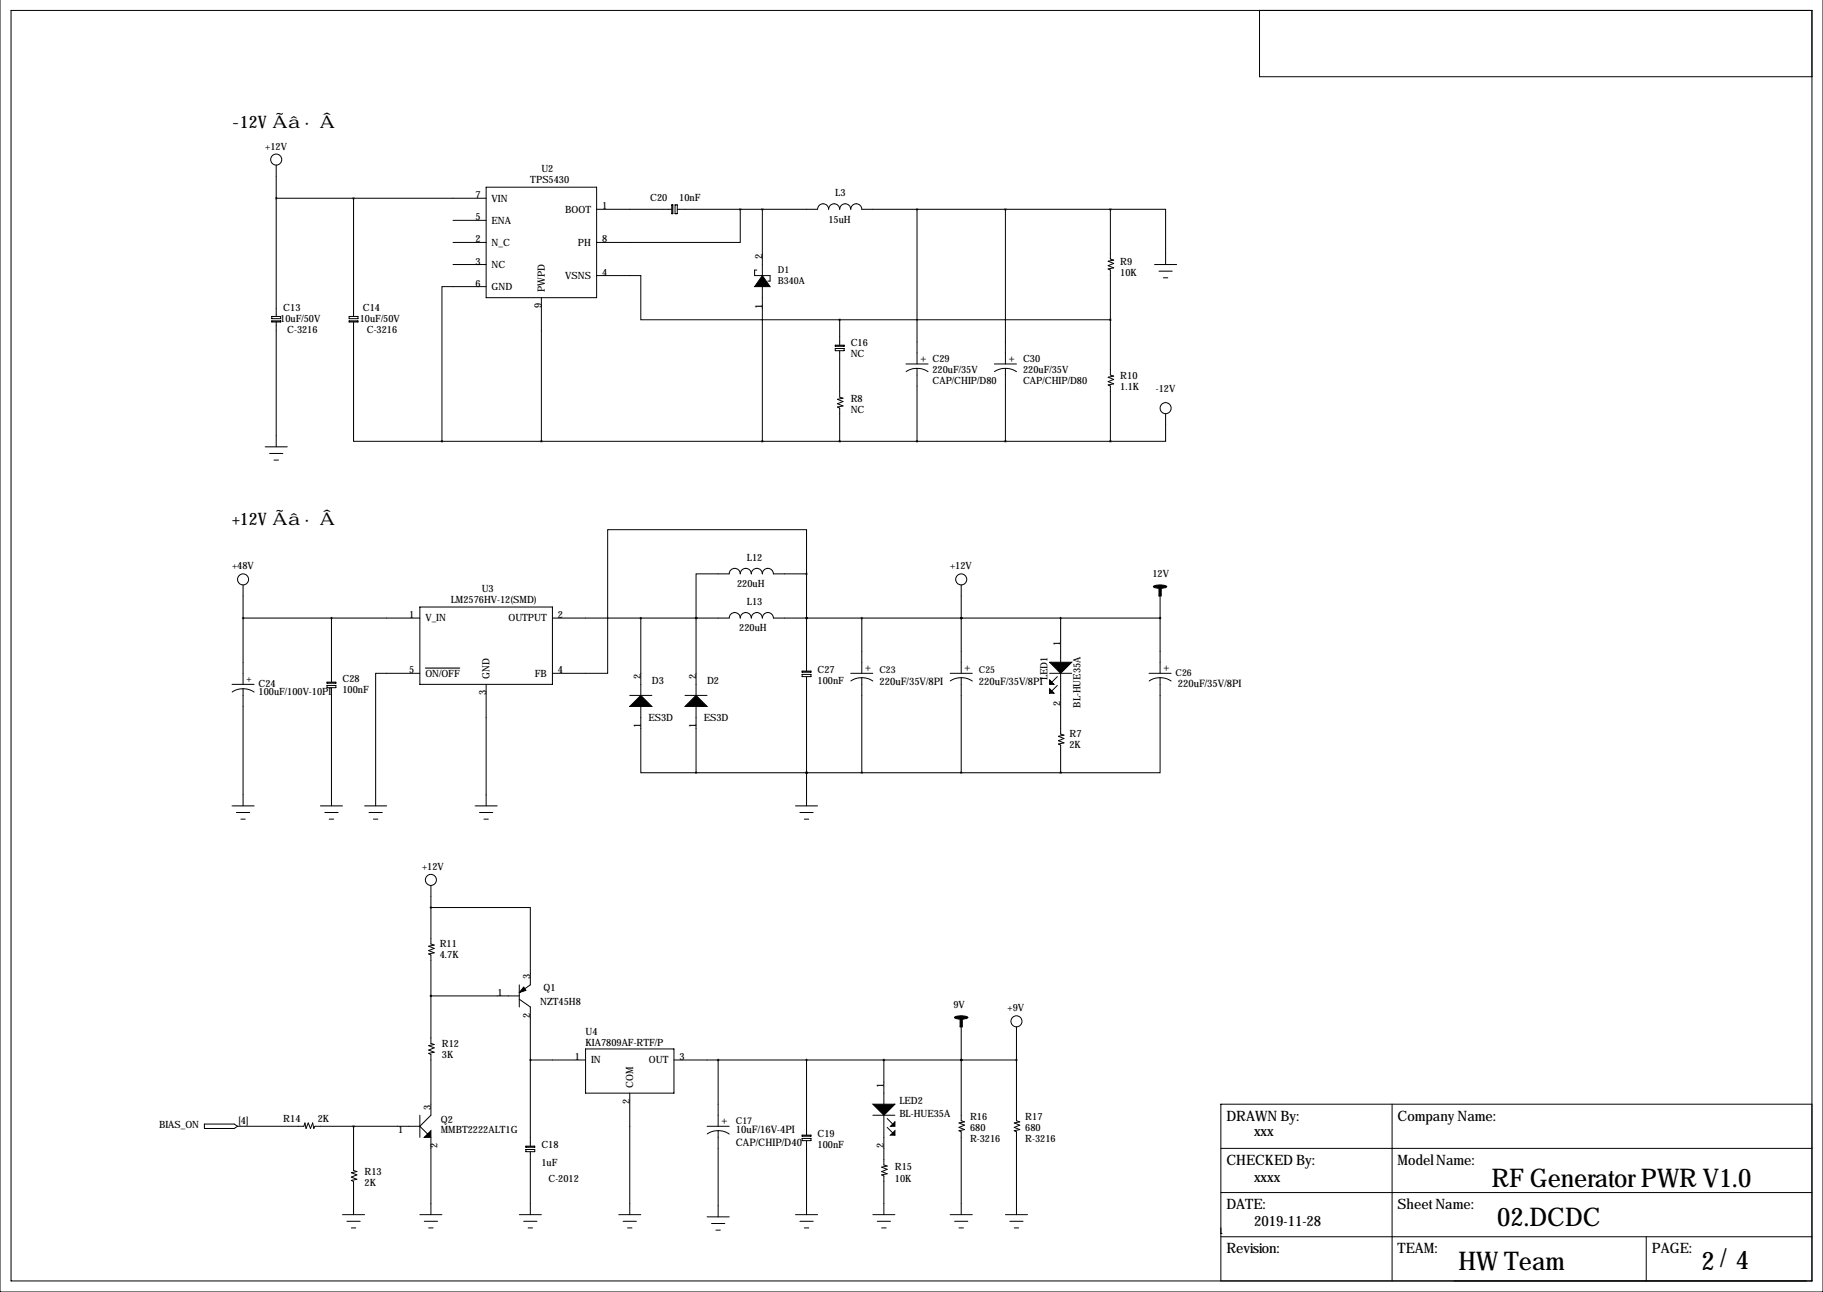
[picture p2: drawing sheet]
<svg xmlns="http://www.w3.org/2000/svg" width="419mm" height="297mm" viewBox="0 0 419 297" stroke-linecap="round" stroke-linejoin="round" font-family="sans-serif">
<g fill="none" stroke="#000" stroke-width=".23">
<path d="M0 -.1v297.1h419.1v-297.1M2.5 2.4h414.1v292.1h-414.1zM289.6 2.4v15.2h127M63.5 38v34.8M63.5 45.6h48.3M81.3 45.6v27.2M104.1 55.7h7.7M104.1 50.7h7.7M111.8 43h25.4v25.4h-25.4zM137.2 48.1h17.2M154.4 47.1h.3v2h-.3zM155.2 47.1h.5v2h-.5z"/>
<path d="M155.7 48.1h32.3a1.27 1.27 0 0 1 1.2-1.3 1.27 1.27 0 0 1 1.3 1.3 1.27 1.27 0 0 1 1.3-1.3 1.27 1.27 0 0 1 1.2 1.3 1.27 1.27 0 0 1 1.3-1.3 1.27 1.27 0 0 1 1.3 1.3 1.27 1.27 0 0 1 1.2-1.3 1.27 1.27 0 0 1 1.3 1.3h57.2M170.2 48.1v7.6h-33M175.3 48.1v15.3M210.8 48.1v35.6M231.1 48.1v35.6M255.3 48.1h12.7v12.7M255.3 48.1v11.4l.7 .3-1.2 .3 1.2 .5-1.2 .5 1.2 .5-1.2 .2 .5 .3v24.1l.7 .3-1.2 .2 1.2 .5-1.2 .5 1.2 .6-1.2 .2 .5 .3v12.7M62.5 72.8h2v.5h-2zM62.5 73.8h2v.2h-2zM63.5 74v28.7M80.3 73.8h2v.2h-2zM80.3 72.8h2v.5h-2z"/>
<path d="M81.3 74v27.5h20.3M104.1 60.8h7.7M111.8 65.9h-10.2v35.6M124.5 68.4v33.1M137.2 63.4h10.1v10.1h45.7M174 62.1h-.5v1.3h3.5v1.2h-.5M175.3 65.9v35.6M192 79.4h2.1v.2h-2.1zM193 73.5v5.9M193 73.5h62.3M265.4 60.8h5.1M266.4 62.3h3.1"/>
<path d="M267.5 63.9h1M192 80.1h2.1v.5h-2.1zM193 80.6v10.7l.8 .3-1.3 .2 1.3 .5-1.3 .5 1.3 .5-1.3 .3 .5 .2v7.7M208.3 83.7h5.1M210.8 84.7l-1 .1-1.5 .6M210.8 84.7v16.8M210.8 84.7l1.1 .1 1.5 .7M228.6 83.7h5.1M231.1 84.7l-1 .1-1.5 .6M231.1 84.7v16.8M231.1 84.7l1.1 .1 1.5 .7M268 95.1v6.4h-12.7"/>
<path d="M61 102.7h5M62 104.3h3M63 105.8h1M101.6 101.5h153.7M55.9 134.5v22.8M96.5 139.6h30.5v17.7h-30.5zM185.4 131.9h-7.6a1.27 1.27 0 0 0-1.3-1.2 1.27 1.27 0 0 0-1.2 1.2 1.27 1.27 0 0 0-1.3-1.2 1.27 1.27 0 0 0-1.3 1.2 1.27 1.27 0 0 0-1.3-1.2 1.27 1.27 0 0 0-1.2 1.2 1.27 1.27 0 0 0-1.3-1.2 1.27 1.27 0 0 0-1.3 1.2h-7.6v10.2M185.4 131.9v-10.1h-45.7v33h-12.7M185.4 131.9v22.4M221 134.5v20.3M266.7 137v17.8M53.3 157.3h5.1"/>
<path d="M55.9 158.4l-1.1 .1-1.4 .6M55.9 142.1h40.6M55.9 158.4v26.9M55.9 158.4l1.1 .1 1.4 .6M75.2 156.8h2v.3h-2zM75.2 157.6h2v.5h-2zM76.2 142.1v14.7M76.2 158.1v27.2M96.5 154.8h-10.1v30.5M111.8 157.3v28M127 142.1h40.6a1.27 1.27 0 0 1 1.3-1.3 1.27 1.27 0 0 1 1.3 1.3 1.27 1.27 0 0 1 1.2-1.3 1.27 1.27 0 0 1 1.3 1.3 1.27 1.27 0 0 1 1.3-1.3 1.27 1.27 0 0 1 1.3 1.3 1.27 1.27 0 0 1 1.2-1.3 1.27 1.27 0 0 1 1.3 1.3h88.9M144.8 159.9h5.1"/>
<path d="M147.3 142.1v17.8M157.5 159.9h5.1M160 142.1h.1M160 142.1v17.8M184.4 154.3h2v.2h-2zM184.4 155.1h2v.5h-2zM185.4 142.1h.1M185.4 155.6v29.7M195.6 154.8h5.1M198.1 155.8l-1 .1-1.5 .7M198.1 142.1v12.7M198.1 155.8v21.9"/>
<path d="M198.1 155.8l1.1 .1 1.5 .7M218.4 154.8h5.1M221 155.8l-1.1 .1-1.4 .7M221 142.1h.1M221 155.8v21.9M221 155.8l1.1 .1 1.4 .7M241.3 154.8h5.1M243.1 155.6l-1.3 1.2M243.1 157.6l-1.3 1.3M243.8 142.1v10.2M243.8 154.8v14l.8 .2-1.3 .3 1.3 .5-1.3 .5 1.3 .5-1.3 .3 .5 .2v6.4M264.2 154.8h5"/>
<path d="M264.2 156.6l1.4-.7 1.1-.1v21.9h-22.9M266.7 155.8l1.1 .1 1.4 .7M147.3 162.4v15.3h12.7M160 162.4v15.3M160 177.7h83.8M185.4 177.7h.1M53.3 185.3h5.1M54.4 186.8h3M55.4 188.3h1M73.7 185.3h5M74.7 186.8h3M75.7 188.3h1"/>
<path d="M83.8 185.3h5.1M84.8 186.8h3.1M85.9 188.3h1M109.2 185.3h5.1M110.2 186.8h3.1M111.3 188.3h1M182.9 185.3h5.1M183.9 186.8h3M184.9 188.3h1M99.1 208.6h22.8v17.8l-2.5 1.8M99.1 203.6v13.4l.7 .3-1.2 .2 1.2 .5-1.2 .6 1.2 .5-1.2 .2 .5 .3v20.3l.7 .2-1.2 .3 1.2 .5-1.2 .5 1.2 .5-1.2 .3 .5 .2v14l-2.6 2.5M99.1 229h20.3"/>
<path d="M119.4 226.4v5.1M119.4 229.7l2.5 1.8v32M221 236.1v21.6l.7 .2-1.2 .3 1.2 .5-1.2 .5 1.2 .5-1.2 .3 .5 .2v19.1M233.7 236.1v21.6l.7 .2-1.2 .3 1.2 .5-1.2 .5 1.2 .5-1.2 .3 .5 .2v19.1M47 258.4h6.8l.8 .5-.8 .5h-6.8zM54.6 258.9h15.2l.3-.7 .3 1.2 .5-1.2 .5 1.2 .5-1.2 .2 1.2 .3-.5h24.1M81.3 258.9v10.2l.7 .3-1.2 .2 1.2 .5-1.2 .5 1.2 .5-1.2 .3 .5 .2v7.7M96.5 256.4v5.1M96.5 258.9l1.8 1.8M121.9 243.7h12.7M134.6 241.2h20.3v10.1h-20.3zM144.8 251.3v28"/>
<path d="M154.9 243.7h78.8M162.6 258.9h5M165.1 260l-1.1 .1-1.4 .6M165.1 243.7v15.2M165.1 260v19.8M165.1 260l1.1 .1 1.4 .6M185.4 243.7v17.3M200.7 256.4h5M203.2 243.7v10.2M203.2 256.4v11.4l.8 .3-1.3 .2 1.3 .5-1.3 .6 1.3 .5-1.3 .2 .5 .3v8.9M204 257.2l1.2 1.2M204 259.2l1.2 1.3"/>
<path d="M221 243.7h.1M320 253.9v40.6M416.6 253.9h-135.9v40.6M78.7 279.3h5.1M96.5 279.3h5.1M99.1 261.5v17.8M119.4 279.3h5.1M120.9 263.5h2v.3h-2zM120.9 264.3h2v.5h-2zM121.9 264.8v14.5M142.2 279.3h5.1M162.6 279.8h5"/>
<path d="M182.9 279.3h5.1M184.4 261h2v.2h-2zM184.4 261.7h2v.5h-2zM185.4 262.2v17.1M200.7 279.3h5M218.4 279.3h5.1M231.1 279.3h5.1M280.7 274.2h135.9M280.7 264h135.9M79.8 280.8h3M80.8 282.3h1M97.5 280.8h3.1"/>
<path d="M98.6 282.3h1M120.4 280.8h3M121.4 282.3h1M143.3 280.8h3M144.3 282.3h1M163.6 281.3h3M164.6 282.8h1M183.9 280.8h3M184.9 282.3h1M201.7 280.8h3M202.7 282.3h1M219.5 280.8h3"/>
<path d="M220.5 282.3h1M232.2 280.8h3M233.2 282.3h1M280.7 283.6h.1M280.7 284.3h135.9M378.5 284.3v10.2"/>
<circle cx="63.5" cy="36.7" r="1.27"/>
<circle cx="268" cy="93.8" r="1.27"/>
<circle cx="55.9" cy="133.2" r="1.27"/>
<circle cx="221" cy="133.2" r="1.27"/>
<circle cx="99.1" cy="202.3" r="1.27"/>
<circle cx="233.7" cy="234.8" r="1.27"/>
</g>
<g fill="#000" stroke="#000" stroke-width=".23">
<path d="M175.3 63.4l1.7 2.5h-3.5zM266.4 135.2h.6v1.8h-.6zM265.2 134.8a3.4 3.4 0 0 1 3 .1 3.4 3.4 0 0 1-3 0zM241.3 152.3h5.1l-2.6 2.5zM241.3 156.3l1 1h-1zM241.3 158.4l1 1h-1zM144.8 162.4l2.5-2.5 2.6 2.5zM157.5 162.4l2.5-2.5 2.6 2.5zM120.4 226.9l.5 .8-1.5 .5zM220.7 234.3h.5v1.8h-.5zM219.5 233.8a3.4 3.4 0 0 1 3 .1 3.4 3.4 0 0 1-3 0zM200.7 253.9h5l-2.5 2.5z"/>
<path d="M204.7 258.9l1-1v1zM99.1 260v1.5h-1.6zM204.7 261l1-1v1z"/>
</g>
<path d="M97.8 153.6h7.9" fill="none" stroke="#000" stroke-width=".25"/>
<path d="M124.4 101.5a.05 .05 0 0 0 .1 0 .05 .05 0 0 0-.1 0zM175.2 101.5a.05 .05 0 0 0 .1 0 .05 .05 0 0 0-.1 0zM193 101.5a.05 .05 0 0 0 .1 0 .05 .05 0 0 0-.1 0zM231.1 101.5a.05 .05 0 0 0 .1 0 .05 .05 0 0 0-.1 0zM193 73.5a.05 .05 0 0 0 .1 0 .05 .05 0 0 0-.1 0zM175.2 48.1a.05 .05 0 0 0 .1 0 .05 .05 0 0 0-.1 0zM231.1 48.1a.05 .05 0 0 0 .1 0 .05 .05 0 0 0-.1 0zM243.8 142.1a.05 .05 0 0 0 .1 0 .05 .05 0 0 0-.1 0zM243.8 177.7a.05 .05 0 0 0 .1 0 .05 .05 0 0 0-.1 0zM99 229a.05 .05 0 0 0 .1 0 .05 .05 0 0 0-.1 0zM99 208.6a.05 .05 0 0 0 .1 0 .05 .05 0 0 0-.1 0z" fill="#000" stroke="#000" stroke-width=".51"/>
<g font-size="5.9">
<text x="342.9" y="272.9">RF Generator PWR V1.0</text>
<text x="344.2" y="281.8">02.DCDC</text>
<text x="335.3" y="292">HW Team</text>
<text x="391.2" y="292">2/4</text>
</g>
<g font-size="4">
<text x="53.3" y="29.3">-12V Ãâ·Â</text>
<text x="53.3" y="120.8">+12V Ãâ·Â</text>
</g>
<g font-size="3.3">
<text x="281.9" y="257.7">DRAWN By:</text>
<text x="321.3" y="257.7">Company Name:</text>
<text x="288.3" y="261.2">xxx</text>
<text x="281.9" y="267.8">CHECKED By:</text>
<text x="321.3" y="267.8">Model Name:</text>
<text x="288.3" y="271.6">xxxx</text>
<text x="281.9" y="278">DATE:</text>
<text x="288.3" y="281.8">2019-11-28</text>
<text x="321.3" y="278">Sheet Name:</text>
<text x="281.9" y="288.1">Revision:</text>
<text x="321.3" y="288.1">TEAM:</text>
<text x="379.7" y="288.1">PAGE:</text>
</g>
<g font-size="2.6">
<text x="211.6" y="83.2">+</text>
<text x="231.9" y="83.2">+</text>
<text x="198.9" y="154.3">+</text>
<text x="221.7" y="154.3">+</text>
<text x="267.5" y="154.3">+</text>
<text x="165.9" y="258.4">+</text>
</g>
<g font-size="2.4">
<text x="175.3" y="59.5" transform="rotate(-90 175.3 59.5)">2</text>
<text x="175.3" y="70.9" transform="rotate(-90 175.3 70.9)">1</text>
<text x="202.2" y="157.4">220uF/35V/8PI</text>
<text x="225" y="157.4">220uF/35V/8PI</text>
<text x="270.8" y="157.9">220uF/35V/8PI</text>
<text x="169.2" y="263.5">CAP/CHIP/D40</text>
<text x="169.2" y="260.5">10uF/16V-4PI</text>
</g>
<g font-size="2.3">
<text x="61" y="34.4">+12V</text>
<text x="124.5" y="39.5">U2</text>
<text x="109.3" y="45.6">7</text>
<text x="113" y="46.3">VIN</text>
<text x="121.9" y="42">TPS5430</text>
<text x="149.5" y="46.1">C20</text>
<text x="156.2" y="46.1">10nF</text>
<text x="192" y="45.1">L3</text>
<text x="109.3" y="50.7">5</text>
<text x="113" y="51.4">ENA</text>
<text x="130" y="48.9">BOOT</text>
<text x="138.4" y="48.1">1</text>
<text x="190.4" y="51.2">15uH</text>
<text x="109.3" y="55.7">2</text>
<text x="113" y="56.5">N_C</text>
<text x="132.9" y="56.5">PH</text>
<text x="138.4" y="55.7">8</text>
<text x="109.3" y="60.8">3</text>
<text x="109.3" y="65.9">6</text>
<text x="113" y="61.6">NC</text>
<text x="130" y="64.1">VSNS</text>
<text x="138.4" y="63.4">4</text>
<text x="257.6" y="60.8">R9</text>
<text x="257.6" y="63.4">10K</text>
<text x="65.1" y="71.5">C13</text>
<text x="83.4" y="71.5">C14</text>
<text x="113" y="66.7">GND</text>
<text x="124.5" y="70.9" transform="rotate(-90 124.5 70.9)">9</text>
<text x="125.2" y="67.2" transform="rotate(-90 125.2 67.2)">PWPD</text>
<text x="64.4" y="74">10uF/50V</text>
<text x="66" y="76.6">C-3216</text>
<text x="82.7" y="74">10uF/50V</text>
<text x="84.3" y="76.6">C-3216</text>
<text x="195.6" y="79.6">C16</text>
<text x="195.6" y="82.2">NC</text>
<text x="214.4" y="83.2">C29</text>
<text x="235.2" y="83.2">C30</text>
<text x="214.4" y="88.3">CAP/CHIP/D80</text>
<text x="214.4" y="85.7">220uF/35V</text>
<text x="235.2" y="88.3">CAP/CHIP/D80</text>
<text x="235.2" y="85.7">220uF/35V</text>
<text x="257.6" y="87.2">R10</text>
<text x="257.6" y="89.8">1.1K</text>
<text x="195.6" y="92.3">R8</text>
<text x="195.6" y="94.9">NC</text>
<text x="265.7" y="90">-12V</text>
<text x="53.3" y="130.9">+48V</text>
<text x="171.7" y="128.9">L12</text>
<text x="218.4" y="130.9">+12V</text>
<text x="110.7" y="136">U3</text>
<text x="169.4" y="135">220uH</text>
<text x="264.9" y="132.7">12V</text>
<text x="94.1" y="142.1">1</text>
<text x="97.8" y="142.9">V_IN</text>
<text x="103.6" y="138.5">LM2576HV-12(SMD)</text>
<text x="116.9" y="142.9">OUTPUT</text>
<text x="128.3" y="142.1">2</text>
<text x="171.7" y="139.1">L13</text>
<text x="169.9" y="145.1">220uH</text>
<text x="243.8" y="148.4" transform="rotate(-90 243.8 148.4)">1</text>
<text x="94.1" y="154.8">5</text>
<text x="97.8" y="155.6">ON/OFF</text>
<text x="123" y="155.6">FB</text>
<text x="128.3" y="154.8">4</text>
<text x="188" y="154.8">C27</text>
<text x="56.6" y="156.8">+</text>
<text x="59.4" y="157.8">C24</text>
<text x="59.4" y="159.9">100uF/100V-10PI</text>
<text x="78.7" y="156.8">C28</text>
<text x="78.7" y="159.4">100nF</text>
<text x="111.8" y="159.8" transform="rotate(-90 111.8 159.8)">3</text>
<text x="112.5" y="156.1" transform="rotate(-90 112.5 156.1)">GND</text>
<text x="147.3" y="156.1" transform="rotate(-90 147.3 156.1)">2</text>
<text x="149.9" y="157.3">D3</text>
<text x="160" y="156.1" transform="rotate(-90 160 156.1)">2</text>
<text x="162.6" y="157.3">D2</text>
<text x="188" y="157.3">100nF</text>
<text x="240.8" y="156.4" transform="rotate(-90 240.8 156.4)">LED1</text>
<text x="147.3" y="167.4" transform="rotate(-90 147.3 167.4)">1</text>
<text x="149.1" y="165.7">ES3D</text>
<text x="160" y="167.4" transform="rotate(-90 160 167.4)">1</text>
<text x="161.8" y="165.7">ES3D</text>
<text x="243.8" y="162.3" transform="rotate(-90 243.8 162.3)">2</text>
<text x="248.4" y="162.7" transform="rotate(-90 248.4 162.7)">BL-HUE35A</text>
<text x="245.9" y="169.5">R7</text>
<text x="245.9" y="172.1">2K</text>
<text x="97" y="200">+12V</text>
<text x="101.1" y="217.8">R11</text>
<text x="101.1" y="220.3">4.7K</text>
<text x="121.9" y="225.2" transform="rotate(-90 121.9 225.2)">3</text>
<text x="125" y="228">Q1</text>
<text x="114.4" y="229">1</text>
<text x="121.9" y="234" transform="rotate(-90 121.9 234)">2</text>
<text x="124.2" y="231">NZT45H8</text>
<text x="219.2" y="231.8">9V</text>
<text x="231.6" y="232.5">+9V</text>
<text x="134.6" y="237.9">U4</text>
<text x="101.6" y="240.7">R12</text>
<text x="101.6" y="243.2">3K</text>
<text x="132.2" y="243.7">1</text>
<text x="134.6" y="240.4">KIA7809AF-RTF/P</text>
<text x="135.9" y="244.5">IN</text>
<text x="149.2" y="244.5">OUT</text>
<text x="156.2" y="243.7">3</text>
<text x="145.5" y="250" transform="rotate(-90 145.5 250)">COM</text>
<text x="203.2" y="250" transform="rotate(-90 203.2 250)">1</text>
<text x="65.1" y="257.9">R14</text>
<text x="73.1" y="257.9">2K</text>
<text x="99.1" y="255.1" transform="rotate(-90 99.1 255.1)">3</text>
<text x="144.8" y="253.8" transform="rotate(-90 144.8 253.8)">2</text>
<text x="206.8" y="253.9">LED2</text>
<text x="206.8" y="256.9">BL-HUE35A</text>
<text x="223" y="257.4">R16</text>
<text x="235.7" y="257.4">R17</text>
<text x="36.6" y="259.4">BIAS_ON</text>
<text x="54.9" y="258.4">[4]</text>
<text x="91.5" y="260.5">1</text>
<text x="100.6" y="263.9" transform="rotate(-90 100.6 263.9)">2</text>
<text x="101.3" y="258.2">Q2</text>
<text x="101.3" y="260.5">MMBT2222ALT1G</text>
<text x="188" y="261.5">C19</text>
<text x="203.2" y="263.9" transform="rotate(-90 203.2 263.9)">2</text>
<text x="223" y="262.5">R-3216</text>
<text x="223" y="260">680</text>
<text x="235.7" y="262.5">R-3216</text>
<text x="235.7" y="260">680</text>
<text x="124.5" y="264">C18</text>
<text x="124.5" y="268.1">1uF</text>
<text x="188" y="264">100nF</text>
<text x="205.7" y="269.1">R15</text>
<text x="83.8" y="270.1">R13</text>
<text x="83.8" y="272.7">2K</text>
<text x="126.1" y="271.6">C-2012</text>
<text x="205.7" y="271.6">10K</text>
</g>
<g font-size="2.2">
<text x="178.8" y="62.8">D1</text>
<text x="178.8" y="65.3">B340A</text>
<text x="202.2" y="154.8">C23</text>
<text x="225" y="154.8">C25</text>
<text x="270.3" y="155.3">C26</text>
<text x="169.2" y="258.4">C17</text>
</g>
</svg>
